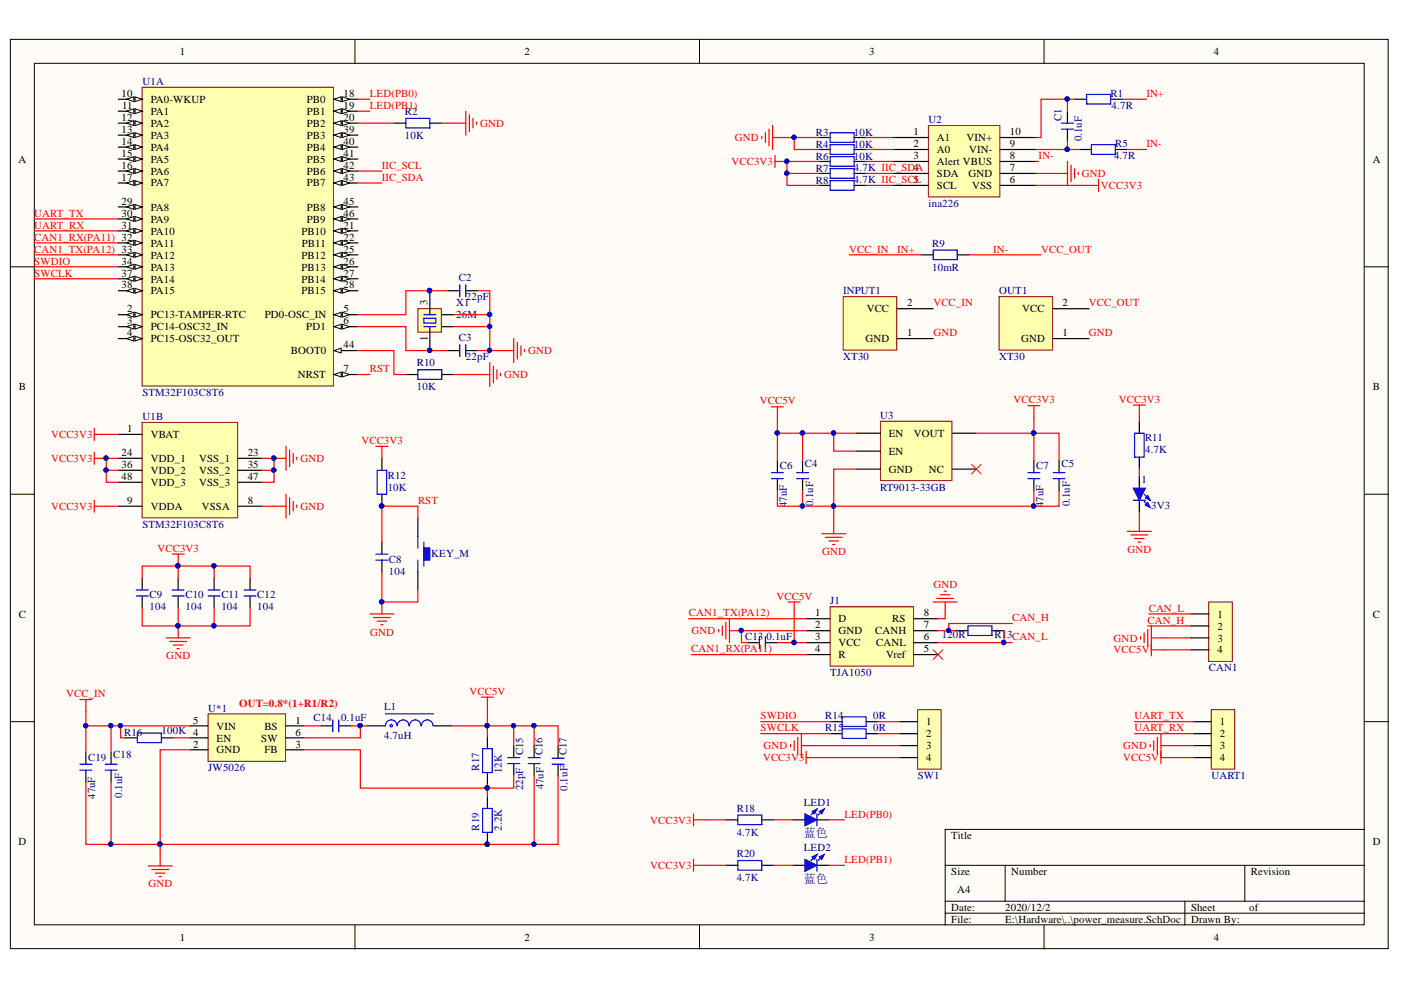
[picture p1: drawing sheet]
<svg xmlns="http://www.w3.org/2000/svg" width="297mm" height="210mm" viewBox="0 0 297 210" stroke-linecap="round" stroke-linejoin="round" font-family="sans-serif">
<g fill="#fffcf8" stroke="#000" stroke-width=".21">
<path d="M2.2 8.3h292.1v192.8h-292.1z"/>
<path d="M7.3 13.4h281.9v182.7h-281.9z"/>
</g>
<g fill="none" stroke="#000" stroke-width=".21">
<path d="M75.3 8.3v5.1M148.3 8.3v5.1M221.4 8.3v5.1M2.2 56.6h5.1M289.3 56.6h5.1M2.2 104.8h5.1M289.3 104.8h5.1M2.2 153h5.1M289.3 153h5.1M289.3 175.9h-88.9v20.3M75.3 196.2v5M148.3 196.2v5"/>
<path d="M200.4 183.5h88.9M200.4 191.1h88.9M200.4 193.6h88.9M213.1 183.5v7.6M221.4 196.2v5M251.2 191.1v5.1M263.9 183.5v7.6"/>
</g>
<path d="M30.1 18.5h40.6v63.3h-40.6z" fill="#ffffb0" stroke="#800000" stroke-width=".21"/>
<path d="M70.8 74.3h5.1" fill="none" stroke="#000" stroke-width=".25"/>
<path d="M70.8 74.3l1.5-.5v1z" fill="#fffcf8"/>
<path d="M70.8 74.3l1.5-.5v1z" fill="none" stroke="#000" stroke-width=".21"/>
<path d="M70.8 79.4h5.1" fill="none" stroke="#000" stroke-width=".25"/>
<path d="M70.8 79.4l1.5-.5v1z" fill="#fffcf8"/>
<path d="M70.8 79.4l1.5-.5v1z" fill="none" stroke="#000" stroke-width=".21"/>
<path d="M72.6 78.9l1.5 .5-1.5 .5z" fill="#fffcf8"/>
<path d="M72.6 78.9l1.5 .5-1.5 .5z" fill="none" stroke="#000" stroke-width=".21"/>
<path d="M70.8 66.7h5.1" fill="none" stroke="#000" stroke-width=".25"/>
<path d="M70.8 66.7l1.5-.5v1z" fill="#fffcf8"/>
<path d="M70.8 66.7l1.5-.5v1z" fill="none" stroke="#000" stroke-width=".21"/>
<path d="M72.6 66.2l1.5 .5-1.5 .5z" fill="#fffcf8"/>
<path d="M72.6 66.2l1.5 .5-1.5 .5z" fill="none" stroke="#000" stroke-width=".21"/>
<path d="M70.8 69.3h5.1" fill="none" stroke="#000" stroke-width=".25"/>
<path d="M70.8 69.3l1.5-.5v1z" fill="#fffcf8"/>
<path d="M70.8 69.3l1.5-.5v1z" fill="none" stroke="#000" stroke-width=".21"/>
<path d="M72.6 68.8l1.5 .5-1.5 .5z" fill="#fffcf8"/>
<path d="M72.6 68.8l1.5 .5-1.5 .5z" fill="none" stroke="#000" stroke-width=".21"/>
<path d="M25.1 21h5.1" fill="none" stroke="#000" stroke-width=".25"/>
<path d="M28.6 20.5l1.6 .5-1.6 .5z" fill="#fffcf8"/>
<path d="M28.6 20.5l1.6 .5-1.6 .5z" fill="none" stroke="#000" stroke-width=".21"/>
<path d="M26.8 21l1.6-.5v1z" fill="#fffcf8"/>
<path d="M26.8 21l1.6-.5v1z" fill="none" stroke="#000" stroke-width=".21"/>
<path d="M25.1 23.6h5.1" fill="none" stroke="#000" stroke-width=".25"/>
<path d="M28.6 23.1l1.6 .5-1.6 .5z" fill="#fffcf8"/>
<path d="M28.6 23.1l1.6 .5-1.6 .5z" fill="none" stroke="#000" stroke-width=".21"/>
<path d="M26.8 23.6l1.6-.5v1z" fill="#fffcf8"/>
<path d="M26.8 23.6l1.6-.5v1z" fill="none" stroke="#000" stroke-width=".21"/>
<path d="M25.1 26.1h5.1" fill="none" stroke="#000" stroke-width=".25"/>
<path d="M28.6 25.6l1.6 .5-1.6 .5z" fill="#fffcf8"/>
<path d="M28.6 25.6l1.6 .5-1.6 .5z" fill="none" stroke="#000" stroke-width=".21"/>
<path d="M26.8 26.1l1.6-.5v1z" fill="#fffcf8"/>
<path d="M26.8 26.1l1.6-.5v1z" fill="none" stroke="#000" stroke-width=".21"/>
<path d="M25.1 28.7h5.1" fill="none" stroke="#000" stroke-width=".25"/>
<path d="M28.6 28.1l1.6 .6-1.6 .5z" fill="#fffcf8"/>
<path d="M28.6 28.1l1.6 .6-1.6 .5z" fill="none" stroke="#000" stroke-width=".21"/>
<path d="M26.8 28.7l1.6-.6v1.1z" fill="#fffcf8"/>
<path d="M26.8 28.7l1.6-.6v1.1z" fill="none" stroke="#000" stroke-width=".21"/>
<path d="M25.1 31.2h5.1" fill="none" stroke="#000" stroke-width=".25"/>
<path d="M28.6 30.7l1.6 .5-1.6 .5z" fill="#fffcf8"/>
<path d="M28.6 30.7l1.6 .5-1.6 .5z" fill="none" stroke="#000" stroke-width=".21"/>
<path d="M26.8 31.2l1.6-.5v1z" fill="#fffcf8"/>
<path d="M26.8 31.2l1.6-.5v1z" fill="none" stroke="#000" stroke-width=".21"/>
<path d="M25.1 33.7h5.1" fill="none" stroke="#000" stroke-width=".25"/>
<path d="M28.6 33.2l1.6 .5-1.6 .5z" fill="#fffcf8"/>
<path d="M28.6 33.2l1.6 .5-1.6 .5z" fill="none" stroke="#000" stroke-width=".21"/>
<path d="M26.8 33.7l1.6-.5v1z" fill="#fffcf8"/>
<path d="M26.8 33.7l1.6-.5v1z" fill="none" stroke="#000" stroke-width=".21"/>
<path d="M25.1 36.3h5.1" fill="none" stroke="#000" stroke-width=".25"/>
<path d="M28.6 35.8l1.6 .5-1.6 .5z" fill="#fffcf8"/>
<path d="M28.6 35.8l1.6 .5-1.6 .5z" fill="none" stroke="#000" stroke-width=".21"/>
<path d="M26.8 36.3l1.6-.5v1z" fill="#fffcf8"/>
<path d="M26.8 36.3l1.6-.5v1z" fill="none" stroke="#000" stroke-width=".21"/>
<path d="M25.1 38.8h5.1" fill="none" stroke="#000" stroke-width=".25"/>
<path d="M28.6 38.3l1.6 .5-1.6 .5z" fill="#fffcf8"/>
<path d="M28.6 38.3l1.6 .5-1.6 .5z" fill="none" stroke="#000" stroke-width=".21"/>
<path d="M26.8 38.8l1.6-.5v1z" fill="#fffcf8"/>
<path d="M26.8 38.8l1.6-.5v1z" fill="none" stroke="#000" stroke-width=".21"/>
<path d="M25.1 43.9h5.1" fill="none" stroke="#000" stroke-width=".25"/>
<path d="M28.6 43.4l1.6 .5-1.6 .5z" fill="#fffcf8"/>
<path d="M28.6 43.4l1.6 .5-1.6 .5z" fill="none" stroke="#000" stroke-width=".21"/>
<path d="M26.8 43.9l1.6-.5v1z" fill="#fffcf8"/>
<path d="M26.8 43.9l1.6-.5v1z" fill="none" stroke="#000" stroke-width=".21"/>
<path d="M25.1 46.4h5.1" fill="none" stroke="#000" stroke-width=".25"/>
<path d="M28.6 45.9l1.6 .5-1.6 .5z" fill="#fffcf8"/>
<path d="M28.6 45.9l1.6 .5-1.6 .5z" fill="none" stroke="#000" stroke-width=".21"/>
<path d="M26.8 46.4l1.6-.5v1z" fill="#fffcf8"/>
<path d="M26.8 46.4l1.6-.5v1z" fill="none" stroke="#000" stroke-width=".21"/>
<path d="M25.1 49h5.1" fill="none" stroke="#000" stroke-width=".25"/>
<path d="M28.6 48.4l1.6 .6-1.6 .5z" fill="#fffcf8"/>
<path d="M28.6 48.4l1.6 .6-1.6 .5z" fill="none" stroke="#000" stroke-width=".21"/>
<path d="M26.8 49l1.6-.6v1.1z" fill="#fffcf8"/>
<path d="M26.8 49l1.6-.6v1.1z" fill="none" stroke="#000" stroke-width=".21"/>
<path d="M25.1 51.5h5.1" fill="none" stroke="#000" stroke-width=".25"/>
<path d="M28.6 51l1.6 .5-1.6 .5z" fill="#fffcf8"/>
<path d="M28.6 51l1.6 .5-1.6 .5z" fill="none" stroke="#000" stroke-width=".21"/>
<path d="M26.8 51.5l1.6-.5v1z" fill="#fffcf8"/>
<path d="M26.8 51.5l1.6-.5v1z" fill="none" stroke="#000" stroke-width=".21"/>
<path d="M25.1 54h5.1" fill="none" stroke="#000" stroke-width=".25"/>
<path d="M28.6 53.5l1.6 .5-1.6 .5z" fill="#fffcf8"/>
<path d="M28.6 53.5l1.6 .5-1.6 .5z" fill="none" stroke="#000" stroke-width=".21"/>
<path d="M26.8 54l1.6-.5v1z" fill="#fffcf8"/>
<path d="M26.8 54l1.6-.5v1z" fill="none" stroke="#000" stroke-width=".21"/>
<path d="M25.1 56.6h5.1" fill="none" stroke="#000" stroke-width=".25"/>
<path d="M28.6 56.1l1.6 .5-1.6 .5z" fill="#fffcf8"/>
<path d="M28.6 56.1l1.6 .5-1.6 .5z" fill="none" stroke="#000" stroke-width=".21"/>
<path d="M26.8 56.6l1.6-.5v1z" fill="#fffcf8"/>
<path d="M26.8 56.6l1.6-.5v1z" fill="none" stroke="#000" stroke-width=".21"/>
<path d="M25.1 59.1h5.1" fill="none" stroke="#000" stroke-width=".25"/>
<path d="M28.6 58.6l1.6 .5-1.6 .5z" fill="#fffcf8"/>
<path d="M28.6 58.6l1.6 .5-1.6 .5z" fill="none" stroke="#000" stroke-width=".21"/>
<path d="M26.8 59.1l1.6-.5v1z" fill="#fffcf8"/>
<path d="M26.8 59.1l1.6-.5v1z" fill="none" stroke="#000" stroke-width=".21"/>
<path d="M25.1 61.6h5.1" fill="none" stroke="#000" stroke-width=".25"/>
<path d="M28.6 61.1l1.6 .5-1.6 .6z" fill="#fffcf8"/>
<path d="M28.6 61.1l1.6 .5-1.6 .6z" fill="none" stroke="#000" stroke-width=".21"/>
<path d="M26.8 61.6l1.6-.5v1.1z" fill="#fffcf8"/>
<path d="M26.8 61.6l1.6-.5v1.1z" fill="none" stroke="#000" stroke-width=".21"/>
<path d="M70.8 21h5.1" fill="none" stroke="#000" stroke-width=".25"/>
<path d="M70.8 21l1.5-.5v1z" fill="#fffcf8"/>
<path d="M70.8 21l1.5-.5v1z" fill="none" stroke="#000" stroke-width=".21"/>
<path d="M72.6 20.5l1.5 .5-1.5 .5z" fill="#fffcf8"/>
<path d="M72.6 20.5l1.5 .5-1.5 .5z" fill="none" stroke="#000" stroke-width=".21"/>
<path d="M70.8 23.6h5.1" fill="none" stroke="#000" stroke-width=".25"/>
<path d="M70.8 23.6l1.5-.5v1z" fill="#fffcf8"/>
<path d="M70.8 23.6l1.5-.5v1z" fill="none" stroke="#000" stroke-width=".21"/>
<path d="M72.6 23.1l1.5 .5-1.5 .5z" fill="#fffcf8"/>
<path d="M72.6 23.1l1.5 .5-1.5 .5z" fill="none" stroke="#000" stroke-width=".21"/>
<path d="M70.8 26.1h5.1" fill="none" stroke="#000" stroke-width=".25"/>
<path d="M70.8 26.1l1.5-.5v1z" fill="#fffcf8"/>
<path d="M70.8 26.1l1.5-.5v1z" fill="none" stroke="#000" stroke-width=".21"/>
<path d="M72.6 25.6l1.5 .5-1.5 .5z" fill="#fffcf8"/>
<path d="M72.6 25.6l1.5 .5-1.5 .5z" fill="none" stroke="#000" stroke-width=".21"/>
<path d="M70.8 28.7h5.1" fill="none" stroke="#000" stroke-width=".25"/>
<path d="M70.8 28.7l1.5-.6v1.1z" fill="#fffcf8"/>
<path d="M70.8 28.7l1.5-.6v1.1z" fill="none" stroke="#000" stroke-width=".21"/>
<path d="M72.6 28.1l1.5 .6-1.5 .5z" fill="#fffcf8"/>
<path d="M72.6 28.1l1.5 .6-1.5 .5z" fill="none" stroke="#000" stroke-width=".21"/>
<path d="M70.8 31.2h5.1" fill="none" stroke="#000" stroke-width=".25"/>
<path d="M70.8 31.2l1.5-.5v1z" fill="#fffcf8"/>
<path d="M70.8 31.2l1.5-.5v1z" fill="none" stroke="#000" stroke-width=".21"/>
<path d="M72.6 30.7l1.5 .5-1.5 .5z" fill="#fffcf8"/>
<path d="M72.6 30.7l1.5 .5-1.5 .5z" fill="none" stroke="#000" stroke-width=".21"/>
<path d="M70.8 33.7h5.1" fill="none" stroke="#000" stroke-width=".25"/>
<path d="M70.8 33.7l1.5-.5v1z" fill="#fffcf8"/>
<path d="M70.8 33.7l1.5-.5v1z" fill="none" stroke="#000" stroke-width=".21"/>
<path d="M72.6 33.2l1.5 .5-1.5 .5z" fill="#fffcf8"/>
<path d="M72.6 33.2l1.5 .5-1.5 .5z" fill="none" stroke="#000" stroke-width=".21"/>
<path d="M70.8 36.3h5.1" fill="none" stroke="#000" stroke-width=".25"/>
<path d="M70.8 36.3l1.5-.5v1z" fill="#fffcf8"/>
<path d="M70.8 36.3l1.5-.5v1z" fill="none" stroke="#000" stroke-width=".21"/>
<path d="M72.6 35.8l1.5 .5-1.5 .5z" fill="#fffcf8"/>
<path d="M72.6 35.8l1.5 .5-1.5 .5z" fill="none" stroke="#000" stroke-width=".21"/>
<path d="M70.8 38.8h5.1" fill="none" stroke="#000" stroke-width=".25"/>
<path d="M70.8 38.8l1.5-.5v1z" fill="#fffcf8"/>
<path d="M70.8 38.8l1.5-.5v1z" fill="none" stroke="#000" stroke-width=".21"/>
<path d="M72.6 38.3l1.5 .5-1.5 .5z" fill="#fffcf8"/>
<path d="M72.6 38.3l1.5 .5-1.5 .5z" fill="none" stroke="#000" stroke-width=".21"/>
<path d="M70.8 43.9h5.1" fill="none" stroke="#000" stroke-width=".25"/>
<path d="M70.8 43.9l1.5-.5v1z" fill="#fffcf8"/>
<path d="M70.8 43.9l1.5-.5v1z" fill="none" stroke="#000" stroke-width=".21"/>
<path d="M72.6 43.4l1.5 .5-1.5 .5z" fill="#fffcf8"/>
<path d="M72.6 43.4l1.5 .5-1.5 .5z" fill="none" stroke="#000" stroke-width=".21"/>
<path d="M70.8 46.4h5.1" fill="none" stroke="#000" stroke-width=".25"/>
<path d="M70.8 46.4l1.5-.5v1z" fill="#fffcf8"/>
<path d="M70.8 46.4l1.5-.5v1z" fill="none" stroke="#000" stroke-width=".21"/>
<path d="M72.6 45.9l1.5 .5-1.5 .5z" fill="#fffcf8"/>
<path d="M72.6 45.9l1.5 .5-1.5 .5z" fill="none" stroke="#000" stroke-width=".21"/>
<path d="M70.8 49h5.1" fill="none" stroke="#000" stroke-width=".25"/>
<path d="M70.8 49l1.5-.6v1.1z" fill="#fffcf8"/>
<path d="M70.8 49l1.5-.6v1.1z" fill="none" stroke="#000" stroke-width=".21"/>
<path d="M72.6 48.4l1.5 .6-1.5 .5z" fill="#fffcf8"/>
<path d="M72.6 48.4l1.5 .6-1.5 .5z" fill="none" stroke="#000" stroke-width=".21"/>
<path d="M70.8 51.5h5.1" fill="none" stroke="#000" stroke-width=".25"/>
<path d="M70.8 51.5l1.5-.5v1z" fill="#fffcf8"/>
<path d="M70.8 51.5l1.5-.5v1z" fill="none" stroke="#000" stroke-width=".21"/>
<path d="M72.6 51l1.5 .5-1.5 .5z" fill="#fffcf8"/>
<path d="M72.6 51l1.5 .5-1.5 .5z" fill="none" stroke="#000" stroke-width=".21"/>
<path d="M70.8 54h5.1" fill="none" stroke="#000" stroke-width=".25"/>
<path d="M70.8 54l1.5-.5v1z" fill="#fffcf8"/>
<path d="M70.8 54l1.5-.5v1z" fill="none" stroke="#000" stroke-width=".21"/>
<path d="M72.6 53.5l1.5 .5-1.5 .5z" fill="#fffcf8"/>
<path d="M72.6 53.5l1.5 .5-1.5 .5z" fill="none" stroke="#000" stroke-width=".21"/>
<path d="M70.8 56.6h5.1" fill="none" stroke="#000" stroke-width=".25"/>
<path d="M70.8 56.6l1.5-.5v1z" fill="#fffcf8"/>
<path d="M70.8 56.6l1.5-.5v1z" fill="none" stroke="#000" stroke-width=".21"/>
<path d="M72.6 56.1l1.5 .5-1.5 .5z" fill="#fffcf8"/>
<path d="M72.6 56.1l1.5 .5-1.5 .5z" fill="none" stroke="#000" stroke-width=".21"/>
<path d="M70.8 59.1h5.1" fill="none" stroke="#000" stroke-width=".25"/>
<path d="M70.8 59.1l1.5-.5v1z" fill="#fffcf8"/>
<path d="M70.8 59.1l1.5-.5v1z" fill="none" stroke="#000" stroke-width=".21"/>
<path d="M72.6 58.6l1.5 .5-1.5 .5z" fill="#fffcf8"/>
<path d="M72.6 58.6l1.5 .5-1.5 .5z" fill="none" stroke="#000" stroke-width=".21"/>
<path d="M70.8 61.6h5.1" fill="none" stroke="#000" stroke-width=".25"/>
<path d="M70.8 61.6l1.5-.5v1.1z" fill="#fffcf8"/>
<path d="M70.8 61.6l1.5-.5v1.1z" fill="none" stroke="#000" stroke-width=".21"/>
<path d="M72.6 61.1l1.5 .5-1.5 .6z" fill="#fffcf8"/>
<path d="M72.6 61.1l1.5 .5-1.5 .6z" fill="none" stroke="#000" stroke-width=".21"/>
<path d="M25.1 66.7h5.1" fill="none" stroke="#000" stroke-width=".25"/>
<path d="M28.6 66.2l1.6 .5-1.6 .5z" fill="#fffcf8"/>
<path d="M28.6 66.2l1.6 .5-1.6 .5z" fill="none" stroke="#000" stroke-width=".21"/>
<path d="M26.8 66.7l1.6-.5v1z" fill="#fffcf8"/>
<path d="M26.8 66.7l1.6-.5v1z" fill="none" stroke="#000" stroke-width=".21"/>
<path d="M25.1 69.3h5.1" fill="none" stroke="#000" stroke-width=".25"/>
<path d="M28.6 68.8l1.6 .5-1.6 .5z" fill="#fffcf8"/>
<path d="M28.6 68.8l1.6 .5-1.6 .5z" fill="none" stroke="#000" stroke-width=".21"/>
<path d="M26.8 69.3l1.6-.5v1z" fill="#fffcf8"/>
<path d="M26.8 69.3l1.6-.5v1z" fill="none" stroke="#000" stroke-width=".21"/>
<path d="M25.1 71.8h5.1" fill="none" stroke="#000" stroke-width=".25"/>
<path d="M28.6 71.3l1.6 .5-1.6 .5z" fill="#fffcf8"/>
<path d="M28.6 71.3l1.6 .5-1.6 .5z" fill="none" stroke="#000" stroke-width=".21"/>
<path d="M26.8 71.8l1.6-.5v1z" fill="#fffcf8"/>
<path d="M26.8 71.8l1.6-.5v1z" fill="none" stroke="#000" stroke-width=".21"/>
<path d="M30.1 89.6h20.3v20.2h-20.3z" fill="#ffffb0" stroke="#800000" stroke-width=".21"/>
<path d="M93.7 69.3h2.5M93.7 66.7h2.5M25.1 92.1h5.1M25.1 97.2h5.1M25.1 99.7h5.1M50.5 97.2h5.1M50.5 99.7h5.1M25.1 102.3h5.1M25.1 107.3h5.1M50.5 102.3h5.1M50.5 107.3h5.1" fill="none" stroke="#000" stroke-width=".25"/>
<g fill="none" stroke="#f00" stroke-width=".25">
<path d="M20 90.8v2.6M20 95.9v2.5M20 92.1h2.5M20 97.2h2.5M58.1 97.2h2.5M60.6 94.6v5.1M61.4 95.4v3.6M62.2 96.2v2M62.9 96.9v.5M20 106.1v2.5M20 107.3h2.5M58.1 107.3h2.5"/>
<path d="M60.6 104.8v5.1M61.4 105.6v3.5M62.2 106.3v2M62.9 107.1v.5"/>
</g>
<g fill="#000080" stroke="#000080" stroke-width=".21">
<circle cx="22.5" cy="97.1" r=".46"/>
<circle cx="58" cy="97.1" r=".46"/>
</g>
<path d="M88.6 65.5h5v4.9h-5z" fill="#ffffb0" stroke="#800000" stroke-width=".21"/>
<g fill="none" stroke="#000" stroke-width=".25">
<path d="M83.5 26.1h2.6M91.1 26.1h2.6M86.1 79.4h2.5M91.1 61.6v5.1M91.1 69.3v5M93.7 79.4h2.5M94.9 61.6h2.6M94.9 74.3h2.6M98.8 61.6h2.5M98.8 74.3h2.5M81 97.2v2.5M81 104.8v2.5"/>
<path d="M81 114.9v2.6M81 118.7v2.6M88.6 109.9v3.8M30.2 122.6v2.5M30.2 126.4v2.5M37.8 122.6v2.5M37.8 126.4v2.5M45.4 122.6v2.5M45.4 126.4v2.5M53 122.6v2.5M53 126.4v2.5M88.6 121.3v3.8"/>
</g>
<g fill="#000080" stroke="#000080" stroke-width=".21">
<circle cx="91.1" cy="74.3" r=".46"/>
<circle cx="91.1" cy="61.6" r=".47"/>
<circle cx="80.9" cy="107.3" r=".46"/>
<circle cx="80.9" cy="127.6" r=".46"/>
<circle cx="37.7" cy="132.7" r=".47"/>
<circle cx="37.7" cy="120" r=".46"/>
</g>
<g fill="none" stroke="#00f" stroke-width=".25">
<path d="M86.1 25.1h5v2h-5zM88.6 78.4h5.1v2h-5.1zM89.9 67.5h2.5v1h-2.5zM89.9 69.3h2.5M89.9 66.7h2.5M97.5 60.4v2.5M97.5 73.1v2.5M98.8 60.4v2.5M98.8 73.1v2.5M80 99.7h2v5.1h-2zM79.7 118.7h2.5M79.7 117.5h2.5"/>
<path d="M88.6 113.7v2.5M88.6 118.7v2.6M89.9 116.2h1.2v2.5h-1.2M89.9 114.9v5.1M28.9 126.4h2.5M28.9 125.1h2.5M36.5 126.4h2.5M36.5 125.1h2.5M44.1 126.4h2.6M44.1 125.1h2.6M51.7 126.4h2.6M51.7 125.1h2.6"/>
</g>
<g fill="none" stroke="#f00" stroke-width=".25">
<path d="M96.2 26.1h2.6M98.8 23.6v5.1M99.5 24.3v3.6M100.3 25.1v2M101 25.9v.5M101.3 79.4h2.5M103.8 76.9v5M104.6 77.6v3.6M105.4 78.4v2M106.1 79.2v.5M106.4 74.3h2.5M108.9 71.8v5.1"/>
<path d="M109.7 72.6v3.5M110.4 73.3v2.1M111.2 74.1v.5M79.7 94.6h2.5M81 94.6v2.6M36.5 117.5h2.5M37.8 117.5v2.5M35.2 135.2h5.1M36 136h3.6M36.8 136.8h2M37.5 137.5h.5M37.8 132.7v2.5"/>
<path d="M78.4 130.2h5.1M79.2 130.9h3.5M80 131.7h2M80.7 132.5h.5M81 127.6v2.6"/>
</g>
<path d="M89.9 116.2h1.1v2.4h-1.1z" fill="#00f" stroke="#00f" stroke-width=".21"/>
<path d="M196.8 26.6h15.2v15.1h-15.2z" fill="#ffffb0" stroke="#800000" stroke-width=".21"/>
<g fill="none" stroke="#000" stroke-width=".25">
<path d="M173.5 29.2h2.5M173.5 31.7h2.5M173.5 34.2h2.5M173.5 36.8h2.5M173.5 39.3h2.5M181.1 29.2h2.5M181.1 31.7h2.5M181.1 34.2h2.5M181.1 36.8h2.5M181.1 39.3h2.5M189.2 29.2h7.6M189.2 31.7h7.6"/>
<path d="M189.2 34.2h7.6M189.2 36.8h7.6M189.2 39.3h7.6M212.1 29.2h7.6M212.1 31.7h7.6M212.1 34.2h7.6M212.1 36.8h7.6M212.1 39.3h7.6M226.3 23.6v2.5M226.3 27.4v2.5M227.8 21h2.6M228.9 31.7h2.5"/>
<path d="M235.5 21h2.5M236.5 31.7h2.5M195.3 54h2.6M202.9 54h2.6"/>
</g>
<path d="M176 28.1h5.1v2.1h-5.1zM176 30.7h5.1v2h-5.1zM176 33.2h5.1v2h-5.1zM176 35.8h5.1v2h-5.1zM176 38.3h5.1v2h-5.1zM225 27.4h2.6M225 26.1h2.6M230.4 20h5.1v2.1h-5.1zM231.4 30.7h5.1v2h-5.1zM197.9 53h5v2h-5z" fill="none" stroke="#00f" stroke-width=".25"/>
<g fill="none" stroke="#f00" stroke-width=".25">
<path d="M161.5 28.9v.5M162.3 28.1v2.1M163 27.4v3.5M163.8 26.6v5.1M163.8 29.2h2.5M164.3 33v2.5M164.3 34.2h2.6M223.8 36.8h2.5M226.3 34.2v5.1M227.1 35v3.5M227.8 35.8v2M228.6 36.5v.5"/>
<path d="M230.4 39.3h2.5M232.9 38v2.6"/>
</g>
<circle cx="166.8" cy="34.2" r=".46" fill="#000080" stroke="#000080" stroke-width=".21"/>
<path d="M178.8 62.9h11.3v11.3h-11.3z" fill="#ffffb0" stroke="#800000" stroke-width=".21"/>
<path d="M190.2 71.8h7.7M190.2 65.5h7.7" fill="none" stroke="#000" stroke-width=".25"/>
<path d="M211.8 62.9h11.4v11.3h-11.4z" fill="#ffffb0" stroke="#800000" stroke-width=".21"/>
<g fill="none" stroke="#000" stroke-width=".25">
<path d="M223.3 71.8h7.6M223.3 65.5h7.6M18.2 159.5v2.5M23.5 159.5v2.5M26.6 156.4h2.5M34.2 156.4h2.6M68 153.9h2.6M71.8 153.9h2.6M103.3 156.2v2.5M108.9 158.1v2.5M113.2 158.1v2.5M118.3 158.2v2.6"/>
<path d="M18.2 163.3v2.5M23.5 163.3v2.5M103.3 163.8v2.5M103.3 168.9v2.5M103.3 176.5v2.5M108.9 161.9v2.5M113.2 161.9v2.5M118.3 162v2.6"/>
</g>
<g fill="none" stroke="#00f" stroke-width=".25">
<path d="M29.1 155.4h5.1v2.1h-5.1zM70.6 152.6v2.6M71.8 152.6v2.6M102.3 158.7h2v5.1h-2zM16.9 163.3h2.6M16.9 162h2.6M22.3 163.3h2.5M22.3 162h2.5M102.3 171.4h2v5.1h-2zM107.7 161.9h2.5M107.7 160.6h2.5M112 161.9h2.5"/>
<path d="M112 160.6h2.5M117.1 162h2.5M117.1 160.8h2.5"/>
</g>
<circle cx="103.3" cy="179" r=".46" fill="#000080" stroke="#000080" stroke-width=".21"/>
<path d="M16.9 148.3h2.6M18.2 148.3v2.6M102.1 147.8h2.5M103.3 147.8v2.5M31.4 183.6h5.1M32.2 184.4h3.5M32.9 185.1h2.1M33.7 185.9h.5M34 181.1v2.5" fill="none" stroke="#f00" stroke-width=".25"/>
<path d="M44.1 151.4h16.4v10h-16.4z" fill="#ffffb0" stroke="#800000" stroke-width=".21"/>
<path d="M40.3 153.9h3.8M40.3 159h3.8M40.3 156.4h3.8M60.6 153.9h3.9M60.6 159h3.9M60.6 156.4h3.9M77.9 153.9h3.8M91.9 153.9h3.8" fill="none" stroke="#000" stroke-width=".25"/>
<path d="M81.7 151.4h10.2M83.2 153.8a.26 .26 0 0 0-.3-.2 .26 .26 0 0 0-.2 .3 .26 .26 0 0 0 .3 .2l.2-.2M84.2 153.9a1.22 1.22 0 0 0-1.2-1.3 1.22 1.22 0 0 0-1.3 1.3M86.7 153.9a1.23 1.23 0 0 0-1.2-1.3 1.23 1.23 0 0 0-1.3 1.3M89.3 153.9a1.22 1.22 0 0 0-1.3-1.3 1.22 1.22 0 0 0-1.2 1.3M91.8 153.9a1.22 1.22 0 0 0-1.2-1.3 1.22 1.22 0 0 0-1.2 1.3" fill="none" stroke="#00f" stroke-width=".25"/>
<path d="M163.6 86.3h2.5M164.8 86.3v2.5M217.9 86h2.6M219.2 86v2.5" fill="none" stroke="#f00" stroke-width=".25"/>
<path d="M186.7 89.3h15.1v12.6h-15.1z" fill="#ffffb0" stroke="#800000" stroke-width=".21"/>
<g fill="none" stroke="#000" stroke-width=".25">
<path d="M164.8 97.7v2.5M170.2 97.7v2.5M181.6 91.8h5.1M181.6 99.5h5.1M181.6 95.7h5.1M201.9 91.8h5.1M201.9 99.5h5.1M219.2 97.7v2.5M224.5 97.7v2.5M241.6 89.3v2.5M241.6 96.9v2.6M164.8 101.5v2.5"/>
<path d="M170.2 101.5v2.5M219.2 101.5v2.5M224.5 101.5v2.5M241.6 101v2.5M241.6 106.1v2.5"/>
</g>
<path d="M240.5 91.8h2.1v5.1h-2.1zM163.6 101.5h2.5M163.6 100.2h2.5M168.9 101.5h2.5M168.9 100.2h2.5M217.9 101.5h2.6M217.9 100.2h2.6M223.3 101.5h2.5M223.3 100.2h2.5" fill="none" stroke="#00f" stroke-width=".25"/>
<path d="M240.3 85.9h2.5M241.6 85.9v2.5M174.2 113.2h5.1M175 113.9h3.5M175.8 114.7h2M176.5 115.5h.5M176.8 110.6v2.6M239 112.7h5.1M239.8 113.4h3.5M240.5 114.2h2.1M241.3 114.9h.5M241.6 110.1v2.6" fill="none" stroke="#f00" stroke-width=".25"/>
<path d="M206 98.4l2 2.1M208 98.4l-2 2.1" fill="none" stroke="#f00" stroke-width=".21"/>
<path d="M240.3 103.5h2.5l-1.2 2.6z" fill="#00f"/>
<path d="M240.3 103.5h2.5l-1.2 2.6zM242.6 104.8l1.3 1.3M242.6 106.3l1.3 1.3" fill="none" stroke="#00f" stroke-width=".25"/>
<path d="M242.8 105.6l.5-.6 .6 1.1z" fill="#00f"/>
<path d="M242.8 105.6l.5-.6 .6 1.1z" fill="none" stroke="#00f" stroke-width=".25"/>
<path d="M242.8 107.1l.5-.5 .6 1z" fill="#00f"/>
<path d="M240.3 106.1h2.5M242.8 107.1l.5-.5 .6 1z" fill="none" stroke="#00f" stroke-width=".25"/>
<path d="M176 128.6h17.7v12.6h-17.7z" fill="#ffffb0" stroke="#800000" stroke-width=".21"/>
<path d="M158.5 136.3h2.5M162.3 136.3h2.5M170.9 131.2h5.1M170.9 133.7h5.1M170.9 136.3h5.1M170.9 138.8h5.1M193.8 131.2h5.1M193.8 133.7h5.1M193.8 136.3h5.1M193.8 138.8h5.1M202.7 133.7h2.5M210.3 133.7h2.5" fill="none" stroke="#000" stroke-width=".25"/>
<path d="M161 135v2.5M162.3 135v2.5M205.2 132.7h5.1v2h-5.1z" fill="none" stroke="#00f" stroke-width=".25"/>
<path d="M152.4 133.5v.5M153.1 132.7v2M153.9 131.9v3.6M154.7 131.2v5.1M154.7 133.7h2.5M167.1 127.6h2.6M168.4 127.6v2.6" fill="none" stroke="#f00" stroke-width=".25"/>
<circle cx="157.2" cy="133.7" r=".46" fill="#000080" stroke="#000080" stroke-width=".21"/>
<path d="M197.9 137.8l2 2M199.9 137.8l-2 2" fill="none" stroke="#f00" stroke-width=".21"/>
<path d="M256.3 127.6h5v12.6h-5z" fill="#ffffb0" stroke="#800000" stroke-width=".21"/>
<path d="M252.5 130.2h3.8M252.5 132.7h3.8M252.5 135.2h3.8M252.5 137.8h3.8" fill="none" stroke="#000" stroke-width=".25"/>
<path d="M241.8 135v.5M242.6 134.2v2.1M243.3 133.5v3.5M244.1 132.7v6.4M244.1 137.8h2.5M244.1 135.2h2.5" fill="none" stroke="#f00" stroke-width=".25"/>
<path d="M194.6 150.5h4.9v12.6h-4.9z" fill="#ffffb0" stroke="#800000" stroke-width=".21"/>
<path d="M176 153h2.5M176 155.6h2.5M183.6 153h2.6M183.6 155.6h2.6M190.7 153h3.9M190.7 155.6h3.9M190.7 158.1h3.9M190.7 160.6h3.9" fill="none" stroke="#000" stroke-width=".25"/>
<path d="M167.6 157.8v.5M168.4 157.1v2M169.1 156.3v3.6M169.9 155.6v5M169.9 158.1h2.5M170.9 159.4v2.5M170.9 160.6h2.6" fill="none" stroke="#f00" stroke-width=".25"/>
<path d="M178.5 154.5h5.1v2.1h-5.1zM178.5 152h5.1v2h-5.1z" fill="none" stroke="#00f" stroke-width=".25"/>
<path d="M256.8 150.5h5v12.6h-5z" fill="#ffffb0" stroke="#800000" stroke-width=".21"/>
<path d="M253 153h3.8M253 155.6h3.8M253 158.1h3.8M153.9 173.8h2.5M161.5 173.8h2.6M253 160.6h3.8M153.9 183.5h2.5M161.5 183.5h2.6M168.1 183.5h2.6M173.2 183.5h2.6" fill="none" stroke="#000" stroke-width=".25"/>
<path d="M197.9 127.6h5M198.6 126.9h3.6M199.4 126.1h2M200.1 125.3h.6M200.4 127.6v2.6M243.9 157.8v.5M244.6 157.1v2M245.4 156.3v3.6M246.1 155.6v6.3M246.1 158.1h2.6M246.1 160.6h2.6" fill="none" stroke="#f00" stroke-width=".25"/>
<path d="M156.4 172.8h5.1v2h-5.1zM156.4 182.5h5.1v2h-5.1z" fill="none" stroke="#00f" stroke-width=".25"/>
<path d="M170.7 182.2l2.5 1.3-2.5 1.2z" fill="#00f"/>
<path d="M170.7 182.2l2.5 1.3-2.5 1.2zM173.2 181.2l-1.3 1.3M174.7 181.2l-1.2 1.3" fill="none" stroke="#00f" stroke-width=".25"/>
<path d="M172.2 181.7l1-.5-.5 1z" fill="#00f"/>
<path d="M172.2 181.7l1-.5-.5 1z" fill="none" stroke="#00f" stroke-width=".25"/>
<path d="M173.7 181.7l1-.5-.5 1z" fill="#00f"/>
<path d="M173.2 182.2v2.5M173.7 181.7l1-.5-.5 1z" fill="none" stroke="#00f" stroke-width=".25"/>
<path d="M168.1 173.8h2.6M173.2 173.8h2.6" fill="none" stroke="#000" stroke-width=".25"/>
<path d="M170.7 172.6l2.5 1.2-2.5 1.3z" fill="#00f"/>
<path d="M170.7 172.6l2.5 1.2-2.5 1.3zM173.2 171.5l-1.3 1.3M174.7 171.5l-1.2 1.3" fill="none" stroke="#00f" stroke-width=".25"/>
<path d="M172.2 172l1-.5-.5 1.1z" fill="#00f"/>
<path d="M172.2 172l1-.5-.5 1.1z" fill="none" stroke="#00f" stroke-width=".25"/>
<path d="M173.7 172l1-.5-.5 1.1z" fill="#00f"/>
<path d="M173.2 172.6v2.5M173.7 172l1-.5-.5 1.1z" fill="none" stroke="#00f" stroke-width=".25"/>
<g fill="none" stroke="#f00" stroke-width=".25">
<path d="M75.9 26.1h7.6M75.9 21h2.5M75.9 36.3h5.1M75.9 38.8h5.1M75.9 23.6h2.5M93.7 26.1h2.5M166.3 29.2h7.2M166.9 36.8h6.6M168.4 29.2v2.5h5.1M173.5 34.2h-6.6v5.1h6.6M183.6 31.7h5.6M183.6 29.2h5.6"/>
<path d="M183.6 34.2h5.6M183.6 36.8h5.6M183.6 39.3h5.6M219.7 31.7h9.2M219.7 34.2h.5M219.7 36.8h4.1M219.7 39.3h10.7M226.3 21h-5.6v8.2h-1M226.3 29.9v1.8M227.8 21h-1.5v2.6M238 21h5.1M239 31.7h4.1"/>
<path d="M7.3 54h17.8M7.3 46.4h17.8M7.3 49h17.8M7.3 56.6h17.8M7.3 59.1h17.8M7.3 51.5h17.8M180.1 54h15.2M205.5 54h15.2M75.9 69.3h10.2v5h8.8M75.9 74.3h7.6v5.1h2.6M75.9 79.4h2.5M94.9 61.6h-8.8v5.1h-10.2"/>
<path d="M96.2 66.7h7.6v7.6h2.6M96.2 69.3h7.6M96.2 79.4h5.1M101.3 61.6h2.5v5.1M101.3 74.3h2.5M22.5 99.7v2.6h2.6M22.5 92.1h2.6M25.1 97.2h-2.6v2.5h2.6M55.6 97.2h2.5v2.5h-2.5M58.1 99.7v2.6h-2.5M164.8 91.8h16.8M164.8 88.8v8.9"/>
<path d="M170.2 91.8v5.9M176.8 91.8v3.9h4.8M181.6 99.5h-4.8v7.8h42.4v-3.3M207 91.8h12.2v5.9M219.2 88.5v3.3h5.3v5.9M241.6 88.4v.9M241.6 99.5v1.5M22.5 107.3h2.6M55.6 107.3h2.5M88.6 109.9v-2.6h-7.6v7.6M164.8 104v3.3h12v3.3M170.2 104v3.3"/>
<path d="M224.5 104v3.3h-5.3M241.6 108.6v1.5M30.2 122.6v-2.6h7.6v2.6M30.2 128.9v3.8h7.6v-3.8M37.8 120h7.6v2.6M45.4 120h7.6v2.6M45.4 128.9v3.8h-7.6M53 128.9v3.8h-7.6M81 121.3v6.3h7.6v-2.5M146 131.2h24.9M146.5 138.8h24.4M168.4 130.2v6.1h-3.6"/>
<path d="M168.4 136.3h2.5M170.9 133.7h-13.7v2.6h1.3M198.9 136.3h15.7M198.9 133.7h3.8M200.4 130.2v1h-1.5M212.8 133.7v2.6M214.6 132.2h-13.4v1.5M243.3 132.7h9.2M243.6 130.2h8.9M246.6 135.2h5.9M246.6 137.8h5.9M18.2 150.9v3h22.1"/>
<path d="M18.2 153.9v5.6M23.5 153.9v5.6M25.6 153.9v2.5h1M36.8 156.4h3.5M40.3 159h-6.3v22.1M64.5 159h11.9v8.1h32.5v-2.7M64.5 153.9h3.5M74.4 153.9h3.5M76.4 153.9v2.5h-11.9M95.7 153.9h7.6v2.3M103.3 150.3v3.6h9.9M108.9 153.9v4.2"/>
<path d="M113.2 158.1v-4.2h5.1v4.3M161.3 155.6h14.7M161.3 153h14.7M172.4 158.1h18.3M186.2 155.6h4.5M186.2 153h4.5M240.5 155.6h12.5M240.5 153h12.5M248.7 158.1h4.3M18.2 165.8v13.2h5.3M103.3 166.3v2.6M113.2 164.4v14.6h-89.7v-13.2"/>
<path d="M118.3 164.6v14.4h-5.1M147 172.6v2.5M147 173.8h6.9M164.1 173.8h4M173.5 160.6h17.2M175.8 173.8h3.3M248.7 160.6h4.3M147 182.2v2.5M147 183.5h6.9M164.1 183.5h4M175.8 183.5h3.3"/>
</g>
<g fill="#000080" stroke="#000080" stroke-width=".21">
<circle cx="22.5" cy="99.7" r=".46"/>
<circle cx="22.5" cy="97.1" r=".46"/>
<circle cx="58" cy="99.7" r=".46"/>
<circle cx="58" cy="97.1" r=".46"/>
<circle cx="91.1" cy="61.6" r=".47"/>
<circle cx="91.1" cy="74.3" r=".46"/>
<circle cx="103.8" cy="66.7" r=".46"/>
<circle cx="103.8" cy="69.2" r=".46"/>
<circle cx="103.8" cy="74.3" r=".46"/>
<circle cx="80.9" cy="107.3" r=".46"/>
<circle cx="80.9" cy="127.6" r=".46"/>
<circle cx="37.7" cy="120" r=".46"/>
<circle cx="45.3" cy="120" r=".46"/>
<circle cx="37.7" cy="132.7" r=".47"/>
<circle cx="45.3" cy="132.7" r=".46"/>
<circle cx="168.3" cy="29.1" r=".46"/>
<circle cx="166.8" cy="36.7" r=".46"/>
<circle cx="226.3" cy="31.7" r=".47"/>
<circle cx="226.3" cy="21" r=".46"/>
<circle cx="166.8" cy="34.2" r=".46"/>
<circle cx="103.3" cy="153.9" r=".46"/>
<circle cx="103.3" cy="167" r=".46"/>
<circle cx="76.3" cy="153.9" r=".46"/>
<circle cx="25.5" cy="153.9" r=".46"/>
<circle cx="23.5" cy="153.9" r=".46"/>
<circle cx="33.9" cy="179" r=".46"/>
<circle cx="18.2" cy="153.9" r=".46"/>
<circle cx="23.5" cy="179" r=".46"/>
<circle cx="108.9" cy="153.9" r=".46"/>
<circle cx="113.2" cy="153.9" r=".46"/>
<circle cx="113.2" cy="179" r=".46"/>
<circle cx="103.3" cy="179" r=".46"/>
<circle cx="176.7" cy="91.8" r=".46"/>
<circle cx="170.1" cy="91.8" r=".46"/>
<circle cx="219.1" cy="91.8" r=".46"/>
<circle cx="170.1" cy="107.3" r=".46"/>
<circle cx="219.1" cy="107.3" r=".46"/>
<circle cx="176.7" cy="107.3" r=".46"/>
<circle cx="201.1" cy="133.7" r=".46"/>
<circle cx="157.2" cy="133.7" r=".46"/>
<circle cx="168.3" cy="136.2" r=".46"/>
<circle cx="212.8" cy="136.2" r=".47"/>
<circle cx="164.8" cy="91.8" r=".46"/>
</g>
<g font-size="2.5" fill="#000080">
<text x="170.4" y="177.5">蓝色</text>
<text x="170.4" y="187.1">蓝色</text>
</g>
<g font-size="2.3">
<text x="38.1" y="11.7">1</text>
<text x="111.2" y="11.7">2</text>
<text x="184.3" y="11.7">3</text>
<text x="257.3" y="11.7">4</text>
<text x="25.8" y="20.5">10</text>
<text x="25.9" y="23.1">11</text>
<text x="32" y="21.8">PA0-WKUP</text>
<text x="65" y="21.8">PB0</text>
<text x="72.8" y="20.5">18</text>
<text x="72.8" y="23.1">19</text>
<text x="25.8" y="25.6">12</text>
<text x="25.8" y="28.1">13</text>
<text x="32" y="24.3">PA1</text>
<text x="32" y="26.9">PA2</text>
<text x="32" y="29.4">PA3</text>
<text x="65" y="24.3">PB1</text>
<text x="65" y="26.9">PB2</text>
<text x="65" y="29.4">PB3</text>
<text x="72.8" y="25.6">20</text>
<text x="72.8" y="28.1">39</text>
<text x="193.7" y="28.6">1</text>
<text x="198.7" y="29.9">A1</text>
<text x="204.9" y="29.9">VIN+</text>
<text x="214.1" y="28.6">10</text>
<text x="3.9" y="34.5">A</text>
<text x="25.8" y="30.7">14</text>
<text x="25.8" y="33.2">15</text>
<text x="25.8" y="35.7">16</text>
<text x="32" y="31.9">PA4</text>
<text x="32" y="34.5">PA5</text>
<text x="65" y="31.9">PB4</text>
<text x="65" y="34.5">PB5</text>
<text x="72.8" y="30.7">40</text>
<text x="72.8" y="33.2">41</text>
<text x="72.8" y="35.7">42</text>
<text x="193.7" y="31.2">2</text>
<text x="193.7" y="33.7">3</text>
<text x="198.7" y="32.4">A0</text>
<text x="198.7" y="35">Alert VBUS</text>
<text x="205.5" y="32.4">VIN-</text>
<text x="214.1" y="33.7">8</text>
<text x="214.1" y="31.2">9</text>
<text x="291.1" y="34.5">A</text>
<text x="25.8" y="38.3">17</text>
<text x="32" y="37">PA6</text>
<text x="32" y="39.5">PA7</text>
<text x="65" y="37">PB6</text>
<text x="65" y="39.5">PB7</text>
<text x="72.8" y="38.3">43</text>
<text x="193.7" y="38.8">5</text>
<text x="198.7" y="37.5">SDA</text>
<text x="198.7" y="40">SCL</text>
<text x="205.3" y="37.5">GND</text>
<text x="206.1" y="40">VSS</text>
<text x="214.1" y="36.2">7</text>
<text x="214.1" y="38.8">6</text>
<text x="25.8" y="43.4">29</text>
<text x="25.8" y="46">30</text>
<text x="32" y="44.7">PA8</text>
<text x="32" y="47.2">PA9</text>
<text x="65" y="44.7">PB8</text>
<text x="65" y="47.2">PB9</text>
<text x="72.8" y="43.4">45</text>
<text x="72.8" y="46">46</text>
<text x="25.8" y="48.5">31</text>
<text x="32" y="49.8">PA10</text>
<text x="32" y="52.3">PA11</text>
<text x="63.9" y="49.8">PB10</text>
<text x="64" y="52.3">PB11</text>
<text x="72.8" y="48.5">21</text>
<text x="72.8" y="51">22</text>
<text x="72.8" y="53.6">25</text>
<text x="25.8" y="56.1">34</text>
<text x="25.8" y="58.6">37</text>
<text x="32" y="54.8">PA12</text>
<text x="32" y="57.4">PA13</text>
<text x="32" y="59.9">PA14</text>
<text x="63.9" y="54.8">PB12</text>
<text x="63.9" y="57.4">PB13</text>
<text x="63.9" y="59.9">PB14</text>
<text x="72.8" y="56.1">26</text>
<text x="72.8" y="58.6">27</text>
<text x="25.8" y="61.2">38</text>
<text x="32" y="62.4">PA15</text>
<text x="63.9" y="62.4">PB15</text>
<text x="72.8" y="61.2">28</text>
<text x="90.7" y="64.7" transform="rotate(-90 90.7 64.7)">3</text>
<text x="192.3" y="65">2</text>
<text x="225.3" y="65">2</text>
<text x="27" y="66.2">2</text>
<text x="27" y="68.8">3</text>
<text x="27" y="71.3">4</text>
<text x="32" y="67.5">PC13-TAMPER-RTC</text>
<text x="32" y="70">PC14-OSC32_IN</text>
<text x="56.2" y="67.5">PD0-OSC_IN</text>
<text x="64.9" y="70">PD1</text>
<text x="72.8" y="66.2">5</text>
<text x="72.8" y="68.8">6</text>
<text x="183.8" y="66.2">VCC</text>
<text x="192.3" y="71.3">1</text>
<text x="216.7" y="66.2">VCC</text>
<text x="225.3" y="71.3">1</text>
<text x="32" y="72.6">PC15-OSC32_OUT</text>
<text x="61.7" y="75.1">BOOT0</text>
<text x="72.8" y="73.8">44</text>
<text x="90.7" y="72.4" transform="rotate(-90 90.7 72.4)">1</text>
<text x="183.5" y="72.6">GND</text>
<text x="216.5" y="72.6">GND</text>
<text x="4" y="82.7">B</text>
<text x="63.2" y="80.2">NRST</text>
<text x="72.8" y="78.9">7</text>
<text x="291.1" y="82.7">B</text>
<text x="27" y="91.6">1</text>
<text x="32" y="92.8">VBAT</text>
<text x="188.4" y="92.6">EN</text>
<text x="193.7" y="92.6">VOUT</text>
<text x="25.8" y="96.6">24</text>
<text x="25.8" y="99.2">36</text>
<text x="25.8" y="101.7">48</text>
<text x="32" y="97.9">VDD_1</text>
<text x="32" y="100.4">VDD_2</text>
<text x="42.2" y="97.9">VSS_1</text>
<text x="42.2" y="100.4">VSS_2</text>
<text x="52.5" y="96.6">23</text>
<text x="52.5" y="99.2">35</text>
<text x="52.5" y="101.7">47</text>
<text x="188.4" y="100.2">GND</text>
<text x="188.4" y="96.4">EN</text>
<text x="197" y="100.2">NC</text>
<text x="27" y="106.9">9</text>
<text x="32" y="103">VDD_3</text>
<text x="42.2" y="103">VSS_3</text>
<text x="52.5" y="106.9">8</text>
<text x="32" y="108.1">VDDA</text>
<text x="42.8" y="108.1">VSSA</text>
<text x="4" y="130.9">C</text>
<text x="172.9" y="130.7">1</text>
<text x="177.8" y="132">D</text>
<text x="189.2" y="132">RS</text>
<text x="195.9" y="130.7">8</text>
<text x="258.1" y="130.9">1</text>
<text x="291.1" y="130.9">C</text>
<text x="172.9" y="133.2">2</text>
<text x="172.9" y="135.8">3</text>
<text x="177.8" y="134.5">GND</text>
<text x="177.8" y="137">VCC</text>
<text x="185.5" y="134.5">CANH</text>
<text x="185.8" y="137">CANL</text>
<text x="195.9" y="135.8">6</text>
<text x="195.9" y="133.2">7</text>
<text x="258.1" y="133.5">2</text>
<text x="258.1" y="136">3</text>
<text x="172.9" y="138.3">4</text>
<text x="177.8" y="139.6">R</text>
<text x="187.9" y="139.6">Vref</text>
<text x="195.9" y="138.3">5</text>
<text x="258.1" y="138.6">4</text>
<text x="40.9" y="153.4">5</text>
<text x="45.9" y="154.7">VIN</text>
<text x="56.1" y="154.7">BS</text>
<text x="62.7" y="153.4">1</text>
<text x="62.7" y="156">6</text>
<text x="196.4" y="153.8">1</text>
<text x="258.6" y="153.8">1</text>
<text x="40.9" y="158.5">2</text>
<text x="45.9" y="159.8">GND</text>
<text x="45.9" y="157.2">EN</text>
<text x="55.4" y="157.2">SW</text>
<text x="56.1" y="159.8">FB</text>
<text x="62.7" y="158.5">3</text>
<text x="196.4" y="156.3">2</text>
<text x="196.4" y="158.8">3</text>
<text x="196.4" y="161.4">4</text>
<text x="258.6" y="156.3">2</text>
<text x="258.6" y="158.8">3</text>
<text x="258.6" y="161.4">4</text>
<text x="3.9" y="179.2">D</text>
<text x="201.7" y="177.9">Title</text>
<text x="291.1" y="179.2">D</text>
<text x="201.7" y="185.5">Size</text>
<text x="214.4" y="185.5">Number</text>
<text x="265.2" y="185.5">Revision</text>
<text x="203" y="189.3">A4</text>
<text x="201.7" y="193.1">Date:</text>
<text x="201.7" y="195.7">File:</text>
<text x="213.1" y="193.1">2020/12/2</text>
<text x="213.1" y="195.7">E:\Hardware\..\power_measure.SchDoc</text>
<text x="252.5" y="193.1">Sheet</text>
<text x="252.5" y="195.7">Drawn By:</text>
<text x="264.9" y="193.1">of</text>
<text x="38.1" y="199.5">1</text>
<text x="111.2" y="199.5">2</text>
<text x="184.3" y="199.5">3</text>
<text x="257.3" y="199.5">4</text>
</g>
<g font-size="2.3" fill="#000080">
<text x="30.2" y="18">U1A</text>
<text x="235.4" y="20.5">R1</text>
<text x="235.7" y="23.1">4.7R</text>
<text x="85.8" y="24.3">R2</text>
<text x="85.8" y="29.4">10K</text>
<text x="172.9" y="28.9">R3</text>
<text x="181.1" y="28.9">10K</text>
<text x="196.9" y="26.1">U2</text>
<text x="225" y="25.6" transform="rotate(-90 225 25.6)">C1</text>
<text x="229.3" y="29.9" transform="rotate(-90 229.3 29.9)">0.1uF</text>
<text x="172.9" y="31.4">R4</text>
<text x="172.9" y="34">R6</text>
<text x="181.1" y="31.4">10K</text>
<text x="181.1" y="34">10K</text>
<text x="236.2" y="33.7">4.7R</text>
<text x="236.5" y="31.2">R5</text>
<text x="172.9" y="36.5">R7</text>
<text x="172.9" y="39">R8</text>
<text x="181.1" y="36.2">4.7K IIC_SD4A</text>
<text x="181.1" y="38.8">4.7K IIC_SCL</text>
<text x="196.9" y="43.9">ina226</text>
<text x="197.6" y="52.3">R9</text>
<text x="97.3" y="59.6">C2</text>
<text x="197.6" y="57.4">10mR</text>
<text x="96.7" y="65">X1</text>
<text x="98.8" y="63.7">22pF</text>
<text x="178.8" y="62.4">INPUT1</text>
<text x="211.8" y="62.4">OUT1</text>
<text x="96.7" y="67.5">26M</text>
<text x="88.4" y="77.6">R10</text>
<text x="97.3" y="72.3">C3</text>
<text x="98.8" y="76.4">22pF</text>
<text x="178.8" y="76.4">XT30</text>
<text x="211.8" y="76.4">XT30</text>
<text x="30.2" y="84">STM32F103C8T6</text>
<text x="88.4" y="82.7">10K</text>
<text x="30.2" y="89">U1B</text>
<text x="186.6" y="88.8">U3</text>
<text x="242.8" y="93.6">R11</text>
<text x="82.2" y="101.5">R12</text>
<text x="165.3" y="99.4">C6</text>
<text x="170.7" y="98.9">C4</text>
<text x="219.7" y="99.4">C7</text>
<text x="225" y="98.9">C5</text>
<text x="242.8" y="96.1">4.7K</text>
<text x="82.2" y="104.1">10K</text>
<text x="166.9" y="107.5" transform="rotate(-90 166.9 107.5)">47uF</text>
<text x="172.4" y="107.3" transform="rotate(-90 172.4 107.3)">0.1uF</text>
<text x="186.6" y="104.1">RT9013-33GB</text>
<text x="221.2" y="107.5" transform="rotate(-90 221.2 107.5)">47uF</text>
<text x="226.8" y="107.3" transform="rotate(-90 226.8 107.3)">0.1uF</text>
<text x="242" y="102.5">1</text>
<text x="244.1" y="108">3V3</text>
<text x="30.2" y="111.9">STM32F103C8T6</text>
<text x="82.5" y="119.3">C8</text>
<text x="91.4" y="118">KEY_M</text>
<text x="82.5" y="121.8">104</text>
<text x="31.7" y="126.9">C9</text>
<text x="31.7" y="129.4">104</text>
<text x="39.3" y="126.9">C10</text>
<text x="39.3" y="129.4">104</text>
<text x="46.9" y="126.9">C11</text>
<text x="46.9" y="129.4">104</text>
<text x="54.5" y="126.9">C12</text>
<text x="54.5" y="129.4">104</text>
<text x="176" y="128.2">J1</text>
<text x="158" y="135.8">C13</text>
<text x="162.5" y="135.8">0.1uF</text>
<text x="199.7" y="135.3">120R</text>
<text x="210.8" y="135.3">R1</text>
<text x="213.5" y="135.3">3CAN_L</text>
<text x="176" y="143.4">TJA1050</text>
<text x="256.3" y="142.4">CAN1</text>
<text x="26.3" y="156">R16</text>
<text x="34.3" y="155.7">100K 4</text>
<text x="44.1" y="150.9">U*1</text>
<text x="66.5" y="152.9">C14</text>
<text x="72.3" y="152.9">0.1uF</text>
<text x="81.4" y="150.6">L1</text>
<text x="175" y="155">R15</text>
<text x="175" y="152.5">R14</text>
<text x="185.1" y="155">0R</text>
<text x="185.1" y="152.5">0R</text>
<text x="18.7" y="161.3">C19</text>
<text x="24" y="160.8">C18</text>
<text x="81.4" y="156.7">4.7uH</text>
<text x="111" y="160.1" transform="rotate(-90 111 160.1)">C15</text>
<text x="115" y="160.1" transform="rotate(-90 115 160.1)">C16</text>
<text x="120.1" y="160.1" transform="rotate(-90 120.1 160.1)">C17</text>
<text x="44.1" y="163.6">JW5026</text>
<text x="101.6" y="163.4" transform="rotate(-90 101.6 163.4)">R17</text>
<text x="106.4" y="163.9" transform="rotate(-90 106.4 163.9)">12K</text>
<text x="111" y="167.4" transform="rotate(-90 111 167.4)">22pF</text>
<text x="115.3" y="167.4" transform="rotate(-90 115.3 167.4)">47uF</text>
<text x="120.3" y="167.6" transform="rotate(-90 120.3 167.6)">0.1uF</text>
<text x="194.6" y="165.2">SW1</text>
<text x="256.8" y="165.2">UART1</text>
<text x="20.2" y="169.4" transform="rotate(-90 20.2 169.4)">47uF</text>
<text x="25.9" y="169.1" transform="rotate(-90 25.9 169.1)">0.1uF</text>
<text x="156.2" y="172.1">R18</text>
<text x="170.4" y="170.8">LED1</text>
<text x="101.6" y="176.1" transform="rotate(-90 101.6 176.1)">R19</text>
<text x="106.4" y="176.1" transform="rotate(-90 106.4 176.1)">2.2K</text>
<text x="156.2" y="177.2">4.7K</text>
<text x="156.2" y="181.7">R20</text>
<text x="170.4" y="180.5">LED2</text>
<text x="156.2" y="186.8">4.7K</text>
</g>
<g font-size="2.3" fill="#f00">
<text x="78.4" y="20.5">LED(PB0)</text>
<text x="78.4" y="23.1">LED(PB1)</text>
<text x="243" y="20.5">IN+</text>
<text x="101.8" y="26.9">GND</text>
<text x="155.8" y="29.9">GND</text>
<text x="80.9" y="35.7">IIC_SCL</text>
<text x="155.1" y="35">VCC3V3</text>
<text x="220.2" y="33.7">IN-</text>
<text x="243" y="31.2">IN-</text>
<text x="80.9" y="38.3">IIC_SDA</text>
<text x="229.3" y="37.5">GND</text>
<text x="233.4" y="40">VCC3V3</text>
<text x="7.3" y="46">UART_TX</text>
<text x="7.3" y="48.5">UART_RX</text>
<text x="7.3" y="53.6">CAN1_TX(PA12) 33</text>
<text x="7.3" y="51">CAN1_RX(PA11) 32</text>
<text x="180" y="53.6">VCC_IN</text>
<text x="190.2" y="53.6">IN+</text>
<text x="210.6" y="53.6">IN-</text>
<text x="220.7" y="53.6">VCC_OUT</text>
<text x="7.3" y="56.1">SWDIO</text>
<text x="7.3" y="58.6">SWCLK</text>
<text x="197.9" y="65">VCC_IN</text>
<text x="230.9" y="65">VCC_OUT</text>
<text x="197.9" y="71.3">GND</text>
<text x="230.9" y="71.3">GND</text>
<text x="112" y="75.1">GND</text>
<text x="78.4" y="78.9">RST</text>
<text x="106.9" y="80.2">GND</text>
<text x="161.1" y="85.7">VCC5V</text>
<text x="214.9" y="85.5">VCC3V3</text>
<text x="237.2" y="85.4">VCC3V3</text>
<text x="10.8" y="92.8">VCC3V3</text>
<text x="76.6" y="94.1">VCC3V3</text>
<text x="10.8" y="97.9">VCC3V3</text>
<text x="63.7" y="97.9">GND</text>
<text x="88.6" y="106.9">RST</text>
<text x="10.8" y="108.1">VCC3V3</text>
<text x="63.7" y="108.1">GND</text>
<text x="33.4" y="117">VCC3V3</text>
<text x="174.3" y="117.8">GND</text>
<text x="239.1" y="117.3">GND</text>
<text x="197.9" y="124.6">GND</text>
<text x="146" y="130.7">CAN1_TX(PA12)</text>
<text x="164.7" y="127.1">VCC5V</text>
<text x="214.6" y="131.7">CAN_H</text>
<text x="243.6" y="129.7">CAN_L</text>
<text x="78.5" y="134.7">GND</text>
<text x="146.6" y="134.5">GND</text>
<text x="236.1" y="136">GND</text>
<text x="243.3" y="132.2">CAN_H</text>
<text x="35.3" y="139.8">GND</text>
<text x="146.6" y="138.3">CAN1_RX(PA11)</text>
<text x="236.1" y="138.6">VCC5V</text>
<text x="14" y="147.8">VCC_IN</text>
<text x="50.7" y="150">OUT=0.8*(1+R1/R2)</text>
<text x="99.5" y="147.3">VCC5V</text>
<text x="161.3" y="155">SWCLK</text>
<text x="161.3" y="152.5">SWDIO</text>
<text x="240.5" y="155">UART_RX</text>
<text x="240.5" y="152.5">UART_TX</text>
<text x="161.8" y="161.4">VCC3V3</text>
<text x="161.9" y="158.8">GND</text>
<text x="238.1" y="158.8">GND</text>
<text x="238.1" y="161.4">VCC5V</text>
<text x="179" y="173.4">LED(PB0)</text>
<text x="137.8" y="174.6">VCC3V3</text>
<text x="137.8" y="184.3">VCC3V3</text>
<text x="179" y="183">LED(PB1)</text>
<text x="31.5" y="188.1">GND</text>
</g>
</svg>
